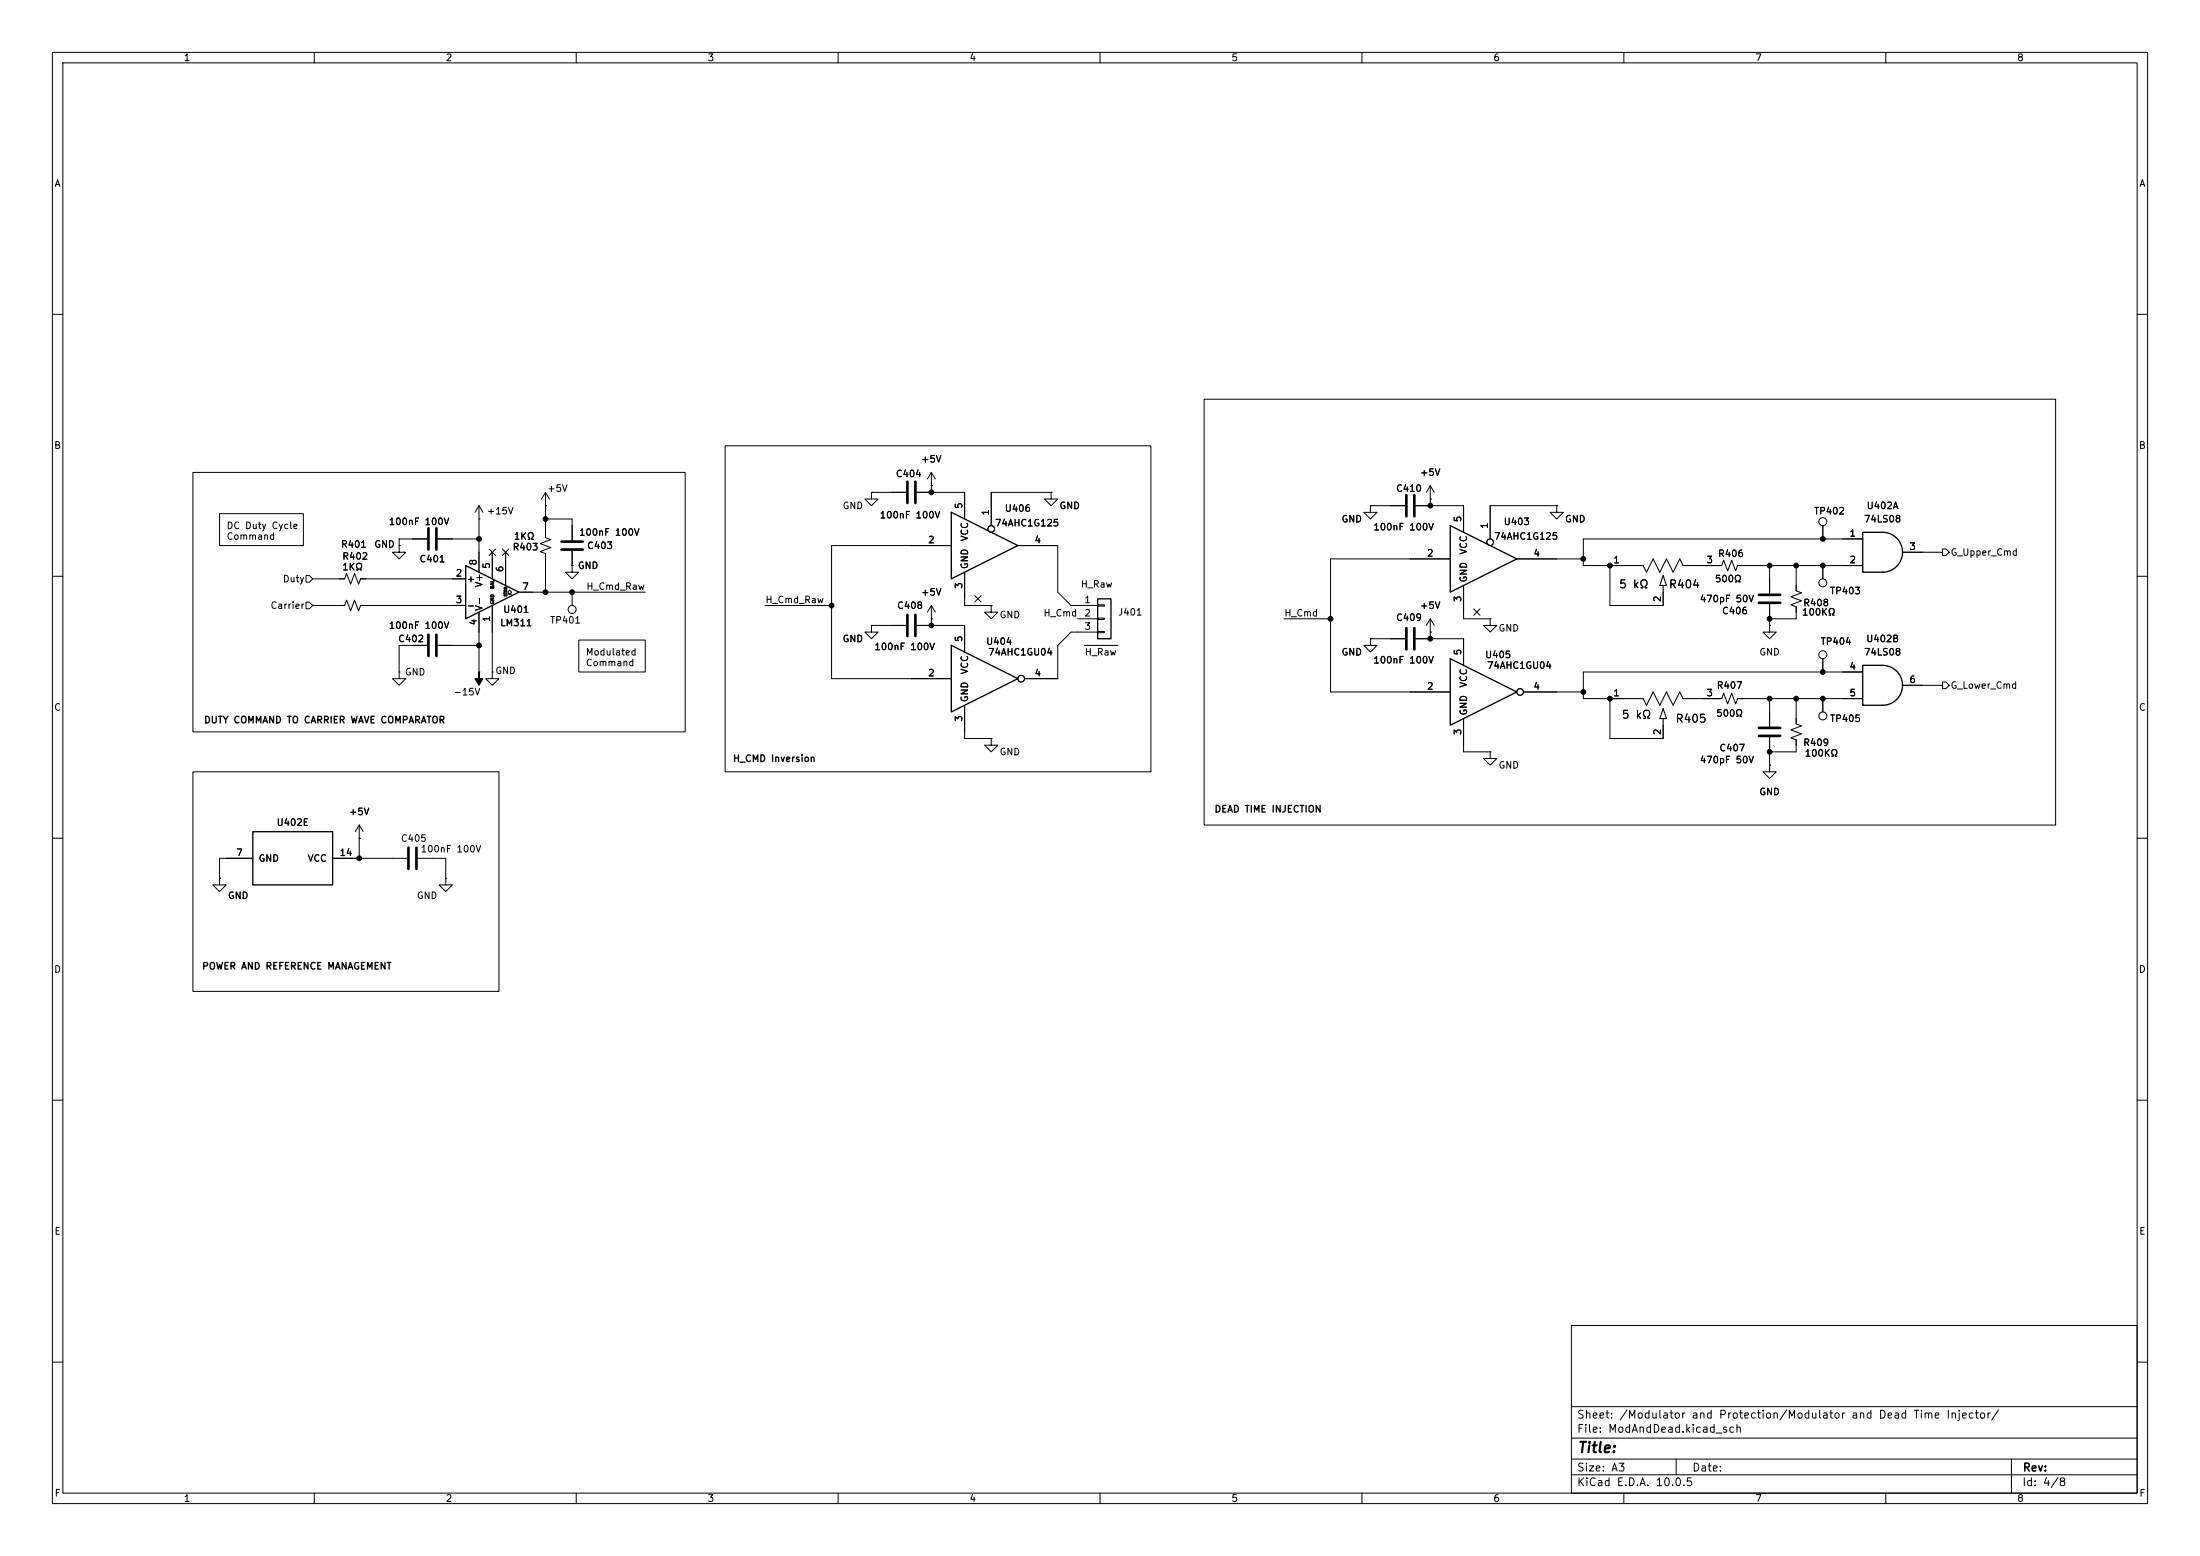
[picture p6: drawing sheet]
<svg xmlns="http://www.w3.org/2000/svg" width="420mm" height="297mm" viewBox="0 0 420 297" stroke-linecap="round" stroke-linejoin="round" font-family="sans-serif">
<g fill="none" stroke="#000" stroke-width=".19">
<path d="M10 10h400v277h-400zM12 12h396v273h-396zM60 10v2M110 10v2M160 10v2M210 10v2M260 10v2M310 10v2M360 10v2M10 60h2M229.9 76.2h162.5v81.3h-162.5zM408 60h2"/>
<path d="M36.8 90.2h94v49.5h-94zM41.9 98h16v6.1h-16zM91.4 99.1h.1M91.4 96.5v12.7M91.4 96.5l-.7 1.3M91.4 96.5l.8 1.3M104.1 96.5h.1M104.1 94v8.6l1.1 .4-2.1 .8 2.1 .7-2.1 .8 1 .4v7.3M104.1 99.1h5.1v4M104.1 94l-.7 1.3M104.1 94l.8 1.3M138.4 85.1h81.3v62.2h-81.3z"/>
<path d="M166.4 94v1.3h1.2l-1.2 1.2-1.3-1.2h1.3M166.4 94h.1M166.4 94h6.6M175 94h9.1v5.1M177.8 92.7h.1M177.8 90.2l-.8 1.2M177.8 90.2l.8 1.2M177.8 90.2v3.8M200.7 94v1.3h-1.3l1.3 1.2 1.2-1.2h-1.2M200.7 94h.1M200.7 94h-11.5v6.3M261.6 96.5v1.3h1.3l-1.3 1.3-1.3-1.3h1.3"/>
<path d="M261.6 96.5h.1M261.6 96.5h6.6M270.3 96.5h9.1v5.1M273 95.3h.1M273 92.7l-.7 1.3M273 92.7l.8 1.3M273 92.7v3.8M297.2 96.5v1.3h-1.3l1.3 1.3 1.2-1.3h-1.2M297.2 96.5h.1M297.2 96.5h-12.7v6.4M10 110h2M58.4 114.9h.7l.6 .7-.6 .6h-.7z"/>
<path d="M58.4 109.9h.7l.6 .6-.6 .6h-.7zM59.7 110.5h6.1l.4-1 .7 2 .8-2 .8 2 .3-1h20.1M59.7 115.6h6.1l.4-1 .7 2 .8-2 .8 2 .3-1h20.1M76.2 104.1v1.3h1.3l-1.3 1.3-1.3-1.3h1.3M76.2 104.1h.1M81.5 102.9h-5.3v1.2M83.6 102.9h7.8M91.4 116.8v11.5M93.4 104.8l1.2 1.2M94 105.4v5.1M94 115.6v12.7M94.6 104.8l-1.2 1.2"/>
<path d="M95.9 104.8l1.2 1.2M96.5 105.4v6.4M96.9 113.4h.4l-.4-.4 .4-.4 .4 .4-.4 .4h.4M97.1 104.8l-1.2 1.2M99.1 113h24.1M109.2 108v1.2h1.3l-1.3 1.3-1.3-1.3h1.3M109.2 108h.1M109.2 105.2v2.8M109.2 113v2.6M146 115.6h12.7M166.4 119.4v1.3h1.2l-1.2 1.2-1.3-1.2h1.3M166.4 119.4h.1"/>
<path d="M166.4 119.4h6.6M175 119.4h9.1v5.1M177.8 118.1h.1M177.8 115.6v3.8M177.8 115.6l-.8 1.2M177.8 115.6l.8 1.2M181.6 104.1h-22.9v25.4h22.9M184.1 109.2v6.4h5.1M186.1 113.7l1.2 1.2M187.3 113.7l-1.2 1.2M189.2 115.6v1.2h-1.2l1.2 1.3 1.3-1.3h-1.3M189.2 115.6h.1"/>
<path d="M194.3 104.1h7.6v8.9l2.6 2.6h5M205.7 118.1h3.8M209.5 115.4h1.3v.3h-1.3zM209.5 118h1.3v.2h-1.3zM245.1 118.1h8.9M273 118.1v3.8M273 118.1l-.7 1.3M273 118.1l.8 1.3M276.9 106.7h-22.9v25.4h22.9M279.4 111.8v6.3h5.1M281.3 116.2l1.2 1.2M282.5 116.2l-1.2 1.2"/>
<path d="M284.5 118.1v1.3h-1.3l1.3 1.3 1.2-1.3h-1.2M284.5 118.1h.1M289.6 106.7h12.7M307.3 108v7.6h10.2v-2.6M325.1 108h3.6l.4-1.1 .7 2.1 .8-2.1 .7 2.1 .4-1h23.9M337.8 119.4v1.3h1.3l-1.3 1.2-1.3-1.2h1.3M337.8 119.4h.1M337.8 108v5.3M337.8 115.3v4.1M342.9 108v4.8l1 .4-2 .7 2 .8-2 .7 1 .4v2.3h-5.1M348 100.3v2.6M348 108v2.5"/>
<path d="M355.6 102.9h-53.3v5.1h7.6M363.2 105.4h7.6M370.8 104.8h.7l.6 .6-.6 .6h-.7zM408 110h2M76.2 128.3v1.2h1.3l-1.3 1.3-1.3-1.3h1.3M76.2 128.3h.1M81.5 123.2h-5.3v5.1M83.6 123.2h7.8M91.4 128.3h.1M94 128.3v1.2h1.2l-1.2 1.3-1.3-1.3h1.3M94 128.3h.1M110.5 122.2h12.7v6.1h-12.7z"/>
<path d="M184.1 134.6v6.4h5.1M207 123.2h6.4M209.5 120.5h1.3v.3h-1.3zM209.5 120.7h-5l-2.6 2.5v6.3h-6.3M261.6 121.9v1.3h1.3l-1.3 1.3-1.3-1.3h1.3M261.6 121.9h.1M261.6 121.9h6.6M270.3 121.9h9.1v5.1M273 120.7h.1M279.4 137.2v6.3h5.1M290.8 132.1h11.5M307.3 133.4v7.6h10.2v-2.6"/>
<path d="M325.1 133.4h3.6l.4-1.1 .7 2.1 .8-2.1 .7 2.1 .4-1h23.9M337.8 133.4v5.3M342.9 133.4v4.8l1 .4-2 .7 2 .8-2 .7 1 .4v2.3h-5.1M348 125.7v2.6M348 133.4v2.5M355.6 128.3h-53.3v5.1h7.6M363.2 130.8h7.6M370.8 130.2h.7l.6 .6-.6 .6h-.7zM10 160h2M36.8 147.3h58.4v41.9h-58.4zM68.6 157.5l-.8 1.3M68.6 157.5l.7 1.3"/>
<path d="M68.6 157.5v6.3M189.2 141v1.2h-1.2l1.2 1.3 1.3-1.3h-1.3M189.2 141h.1M284.5 143.5v1.3h-1.3l1.3 1.3 1.2-1.3h-1.2M284.5 143.5h.1M337.8 146.1v1.2h1.3l-1.3 1.3-1.3-1.3h1.3M337.8 146.1h.1M337.8 140.7v5.4M408 160h2M41.9 167.6v1.3h1.3l-1.3 1.3-1.3-1.3h1.3M41.9 167.6h.1M48.3 163.8h-6.4v3.8"/>
<path d="M63.5 163.8h14.2M68.6 160h.1M79.8 163.8h5.3v3.8M85.1 167.6v1.3h-1.3l1.3 1.3 1.3-1.3h-1.3M85.1 167.6h.1M10 210h2M408 210h2M300 253h108v32h-108zM10 260h2M300 278.5h108M300 274.5h108M300 268.5h108"/>
<path d="M320 278.5v3M384 278.5v6.5M408 260h2M60 285v2M110 285v2M160 285v2M210 285v2M260 285v2M300 281.5h108M310 285v2M360 285v2"/>
<circle cx="348" cy="99.6" r=".76"/>
<circle cx="109.2" cy="116.3" r=".76"/>
<circle cx="189.2" cy="101" r=".63"/>
<circle cx="284.5" cy="103.5" r=".63"/>
<circle cx="348" cy="111.3" r=".76"/>
<circle cx="194.9" cy="129.5" r=".63"/>
<circle cx="290.2" cy="132.1" r=".63"/>
<circle cx="348" cy="125" r=".76"/>
<circle cx="348" cy="136.7" r=".76"/>
</g>
<path d="M181.6 97.8l12.7 6.3-12.7 6.4zM88.9 108l10.2 5-10.2 5.1zM209.5 114.3h2.6v7.6h-2.6zM276.9 100.3l12.7 6.4-12.7 6.3zM355.6 101.6h3.8a3.8 3.8 0 0 1 3.8 3.8 3.8 3.8 0 0 1-3.8 3.8h-3.8zM181.6 123.2l12.7 6.3-12.7 6.4zM276.9 125.7l12.7 6.4-12.7 6.3zM355.6 127h3.8a3.8 3.8 0 0 1 3.8 3.8 3.8 3.8 0 0 1-3.8 3.8h-3.8zM48.3 158.8h15.2v10.1h-15.2z" fill="none" stroke="#000" stroke-width=".25"/>
<g fill="none" stroke="#000" stroke-width=".51">
<path d="M173.2 91.9v4.1M174.8 91.9v4.1M268.5 94.5v4.1M270 94.5v4.1M81.8 100.8v4.1M83.3 100.8v4.1M107.2 104.9h4.1M107.2 103.4h4.1M173.2 117.3v4.1M174.8 117.3v4.1M268.5 119.9v4.1M270 119.9v4.1"/>
<path d="M335.8 113.5h4.1M335.8 115.1h4.1M81.8 121.2v4M83.3 121.2v4M335.8 138.9h4.1M335.8 140.5h4.1M78 161.8v4.1M79.5 161.8v4.1"/>
</g>
<path d="M309.9 108h3.8l.6 1.2 1.3-2.5 1.3 2.5 1.2-2.5 1.3 2.5 1.3-2.5 .6 1.3h3.8M317.5 111.8v1.2M317.5 109.9l.6 1.9h-1.2zM309.9 133.4h3.8l.6 1.2 1.3-2.5 1.3 2.5 1.2-2.5 1.3 2.5 1.3-2.5 .6 1.3h3.8M317.5 135.3l.6 1.9h-1.2zM317.5 137.2v1.2" fill="none" stroke="#000" stroke-width=".2"/>
<g fill="#000" stroke="#000" stroke-width=".19">
<path d="M91.4 128.3v1.2h.8l-.8 1.3-.7-1.3h.7z"/>
<circle cx="104.1" cy="99.1" r=".46"/>
<circle cx="177.8" cy="94" r=".46"/>
<circle cx="273" cy="96.5" r=".46"/>
<circle cx="91.4" cy="102.9" r=".46"/>
<circle cx="104.1" cy="113" r=".46"/>
<circle cx="109.2" cy="113" r=".46"/>
<circle cx="158.7" cy="115.6" r=".46"/>
<circle cx="177.8" cy="119.4" r=".46"/>
<circle cx="254" cy="118.1" r=".46"/>
<circle cx="302.3" cy="106.7" r=".46"/>
<circle cx="307.3" cy="108" r=".46"/>
<circle cx="337.8" cy="108" r=".46"/>
<circle cx="337.8" cy="118.1" r=".46"/>
<circle cx="342.9" cy="108" r=".46"/>
<circle cx="348" cy="102.9" r=".46"/>
<circle cx="348" cy="108" r=".46"/>
<circle cx="91.4" cy="123.2" r=".46"/>
<circle cx="273" cy="121.9" r=".46"/>
<circle cx="302.3" cy="132.1" r=".46"/>
<circle cx="307.3" cy="133.4" r=".46"/>
<circle cx="337.8" cy="133.4" r=".46"/>
<circle cx="342.9" cy="133.4" r=".46"/>
<circle cx="348" cy="128.3" r=".46"/>
<circle cx="348" cy="133.4" r=".46"/>
<circle cx="337.8" cy="143.5" r=".46"/>
<circle cx="68.6" cy="163.8" r=".46"/>
</g>
<text font-size="2" x="301" y="277.8">Title:</text>
<g font-size="1.5">
<text x="309" y="112.7">5 kΩ</text>
<text x="318.5" y="112.7">R404</text>
<text x="309.5" y="137.6">5 kΩ</text>
<text x="319.7" y="138.3">R405</text>
<text x="300.9" y="273.8">File: ModAndDead.kicad_sch</text>
<text x="300.9" y="271.1">Sheet: /Modulator and Protection/Modulator and Dead Time Injector/</text>
<text x="300.9" y="281.2">Size: A3</text>
<text x="322.9" y="281.2">Date:</text>
<text x="386" y="281.2">Rev:</text>
<text x="300.9" y="284">KiCad E.D.A. 10.0.5</text>
<text x="385.9" y="284">Id: 4/8</text>
</g>
<g font-size="1.3">
<text x="35" y="12">1</text>
<text x="85" y="12">2</text>
<text x="135" y="12">3</text>
<text x="185" y="12">4</text>
<text x="235" y="12">5</text>
<text x="285" y="12">6</text>
<text x="335" y="12">7</text>
<text x="385" y="12">8</text>
<text x="10.3" y="36">A</text>
<text x="408.3" y="36">A</text>
<text x="10.2" y="86">B</text>
<text x="175.7" y="88.6">+5V</text>
<text x="408.2" y="86">B</text>
<text x="104.4" y="94.2">+5V</text>
<text x="170.9" y="91.4">C404</text>
<text x="266.4" y="94.2">C410</text>
<text x="271" y="91.1">+5V</text>
<text x="43.2" y="101.3">DC Duty Cycle</text>
<text x="74.1" y="100.5">100nF 100V</text>
<text x="92.8" y="98.5">+15V</text>
<text x="160.8" y="97.5">GND</text>
<text x="167.8" y="99.3">100nF 100V</text>
<text x="184" y="97.3" transform="rotate(-90 184 97.3)">5</text>
<text x="189.1" y="98.5" transform="rotate(-90 189.1 98.5)">1</text>
<text x="189.9" y="100.8">74AHC1G125</text>
<text x="191.7" y="98">U406</text>
<text x="202.2" y="97.5">GND</text>
<text x="256" y="100">GND</text>
<text x="262.1" y="101.5">100nF 100V</text>
<text x="279.3" y="99.8" transform="rotate(-90 279.3 99.8)">5</text>
<text x="284.3" y="101.1" transform="rotate(-90 284.3 101.1)">1</text>
<text x="287" y="100.5">U403</text>
<text x="298.7" y="100">GND</text>
<text x="346.2" y="98.5">TP402</text>
<text x="355.7" y="100">74LS08</text>
<text x="356.3" y="97.5">U402A</text>
<text x="43.2" y="103.3">Command</text>
<text x="65" y="104.8">R401</text>
<text x="65.2" y="107.1">R402</text>
<text x="71.3" y="104.8">GND</text>
<text x="80" y="107.6">C401</text>
<text x="97.8" y="105.4">R403</text>
<text x="98" y="103.3">1KΩ</text>
<text x="110.4" y="102.6">100nF 100V</text>
<text x="112" y="105.1">C403</text>
<text x="177.1" y="104">2</text>
<text x="185.1" y="103.4" transform="rotate(-90 185.1 103.4)">VCC</text>
<text x="197.4" y="104">4</text>
<text x="272.3" y="106.5">2</text>
<text x="280.4" y="106" transform="rotate(-90 280.4 106)">VCC</text>
<text x="285.1" y="103.3">74AHC1G125</text>
<text x="292.6" y="106.5">4</text>
<text x="307.9" y="107.8">1</text>
<text x="325.7" y="107.8">3</text>
<text x="327.9" y="106.6">R406</text>
<text x="353" y="102.7">1</text>
<text x="353" y="107.8">2</text>
<text x="364.4" y="105.3">3</text>
<text x="372.3" y="106.4">G_Upper_Cmd</text>
<text x="53.9" y="111.5">Duty</text>
<text x="65.2" y="109.2">1KΩ</text>
<text x="86.9" y="110.4">2</text>
<text x="89" y="111.5">+</text>
<text x="91.3" y="108" transform="rotate(-90 91.3 108)">8</text>
<text x="92.4" y="112.2" transform="rotate(-90 92.4 112.2)">V+</text>
<text x="93.8" y="108.7" transform="rotate(-90 93.8 108.7)">5</text>
<text x="96.4" y="109.3" transform="rotate(-90 96.4 109.3)">6</text>
<text x="99.6" y="112.9">7</text>
<text x="110.2" y="108.9">GND</text>
<text x="111.8" y="112.9">H_Cmd_Raw</text>
<text x="175.7" y="114">+5V</text>
<text x="184" y="112.5" transform="rotate(-90 184 112.5)">3</text>
<text x="185.1" y="108.7" transform="rotate(-90 185.1 108.7)">GND</text>
<text x="206.2" y="112.5">H_Raw</text>
<text x="280.4" y="111.3" transform="rotate(-90 280.4 111.3)">GND</text>
<text x="327.3" y="111.5">500Ω</text>
<text x="349.2" y="113.7">TP403</text>
<text x="51.5" y="116.5">Carrier</text>
<text x="86.9" y="115.4">3</text>
<text x="89" y="116.5">-</text>
<text x="91.3" y="119.5" transform="rotate(-90 91.3 119.5)">4</text>
<text x="92.4" y="116.7" transform="rotate(-90 92.4 116.7)">V-</text>
<text x="93.8" y="118.8" transform="rotate(-90 93.8 118.8)">1</text>
<text x="95.4" y="119.8">LM311</text>
<text x="95.9" y="117.3">U401</text>
<text x="104.9" y="119.3">TP401</text>
<text x="146" y="115.4">H_Cmd_Raw</text>
<text x="171.2" y="116.5">C408</text>
<text x="190.7" y="118.3">GND</text>
<text x="199.1" y="118">H_Cmd</text>
<text x="206.9" y="115.4">1</text>
<text x="206.9" y="118">2</text>
<text x="213.3" y="117.8">J401</text>
<text x="245.1" y="118">H_Cmd</text>
<text x="266.4" y="118.8">C409</text>
<text x="271" y="116.5">+5V</text>
<text x="279.3" y="115" transform="rotate(-90 279.3 115)">3</text>
<text x="317.4" y="115" transform="rotate(-90 317.4 115)">2</text>
<text x="324.4" y="115.3">470pF 50V</text>
<text x="328.6" y="117.5">C406</text>
<text x="343.9" y="117.8">100KΩ</text>
<text x="344.1" y="116">R408</text>
<text x="74.1" y="120.3">100nF 100V</text>
<text x="75.9" y="122.9">C402</text>
<text x="111.7" y="125.4">Modulated</text>
<text x="160.8" y="122.9">GND</text>
<text x="166.8" y="124.4">100nF 100V</text>
<text x="184" y="122.7" transform="rotate(-90 184 122.7)">5</text>
<text x="188.1" y="123.4">U404</text>
<text x="188.5" y="125.4">74AHC1GU04</text>
<text x="206.9" y="120.5">3</text>
<text x="207" y="125.4">H_Raw</text>
<text x="256" y="125.4">GND</text>
<text x="279.3" y="125.2" transform="rotate(-90 279.3 125.2)">5</text>
<text x="283.4" y="125.9">U405</text>
<text x="286" y="120.9">GND</text>
<text x="335.8" y="125.4">GND</text>
<text x="347.5" y="123.4">TP404</text>
<text x="355.7" y="125.4">74LS08</text>
<text x="356.2" y="122.9">U402B</text>
<text x="77.2" y="129.2">GND</text>
<text x="94.5" y="129">GND</text>
<text x="111.7" y="127.5">Command</text>
<text x="177.1" y="129.4">2</text>
<text x="185.1" y="128.8" transform="rotate(-90 185.1 128.8)">VCC</text>
<text x="197.4" y="129.4">4</text>
<text x="262.1" y="126.9">100nF 100V</text>
<text x="272.3" y="131.9">2</text>
<text x="280.4" y="131.4" transform="rotate(-90 280.4 131.4)">VCC</text>
<text x="283.8" y="128">74AHC1GU04</text>
<text x="292.6" y="131.9">4</text>
<text x="327.6" y="131.8">R407</text>
<text x="353" y="128.1">4</text>
<text x="364.4" y="130.7">6</text>
<text x="372.3" y="131.8">G_Lower_Cmd</text>
<text x="10.2" y="136">C</text>
<text x="86.5" y="133">-15V</text>
<text x="184" y="137.9" transform="rotate(-90 184 137.9)">3</text>
<text x="185.1" y="134.1" transform="rotate(-90 185.1 134.1)">GND</text>
<text x="280.4" y="136.7" transform="rotate(-90 280.4 136.7)">GND</text>
<text x="307.9" y="133.2">1</text>
<text x="325.7" y="133.2">3</text>
<text x="327.5" y="137.1">500Ω</text>
<text x="353" y="133.2">5</text>
<text x="408.2" y="136">C</text>
<text x="38.8" y="138.4">DUTY COMMAND TO CARRIER WAVE COMPARATOR</text>
<text x="279.3" y="140.4" transform="rotate(-90 279.3 140.4)">3</text>
<text x="317.4" y="140.4" transform="rotate(-90 317.4 140.4)">2</text>
<text x="328.1" y="143.7">C407</text>
<text x="344.1" y="142.7">R409</text>
<text x="349.2" y="138.1">TP405</text>
<text x="139.8" y="145.7">H_CMD Inversion</text>
<text x="190.7" y="144.5">GND</text>
<text x="286" y="147">GND</text>
<text x="324.4" y="146">470pF 50V</text>
<text x="344.4" y="144.7">100KΩ</text>
<text x="66.5" y="155.9">+5V</text>
<text x="231.7" y="155.4">DEAD TIME INJECTION</text>
<text x="335.8" y="152.1">GND</text>
<text x="52.7" y="157.9">U402E</text>
<text x="76.4" y="161">C405</text>
<text x="45" y="163.7">7</text>
<text x="49.2" y="164.8">GND</text>
<text x="58.6" y="164.8">VCC</text>
<text x="64.7" y="163.7">14</text>
<text x="80.2" y="163">100nF 100V</text>
<text x="43.4" y="171.9">GND</text>
<text x="79.5" y="171.9">GND</text>
<text x="10.2" y="186">D</text>
<text x="38.5" y="185.4">POWER AND REFERENCE MANAGEMENT</text>
<text x="408.2" y="186">D</text>
<text x="10.3" y="236">E</text>
<text x="408.3" y="236">E</text>
<text x="10.3" y="286">F</text>
<text x="35" y="287">1</text>
<text x="85" y="287">2</text>
<text x="135" y="287">3</text>
<text x="185" y="287">4</text>
<text x="235" y="287">5</text>
<text x="285" y="287">6</text>
<text x="335" y="287">7</text>
<text x="385" y="287">8</text>
<text x="408.3" y="286">F</text>
</g>
<g font-size=".6">
<text x="94.5" y="112.5" transform="rotate(-90 94.5 112.5)">BAL</text>
<text x="94.5" y="115.4" transform="rotate(-90 94.5 115.4)">GND</text>
</g>
<text font-size=".5" x="96.9" y="113.9" transform="rotate(-90 96.9 113.9)">STRB</text>
</svg>
